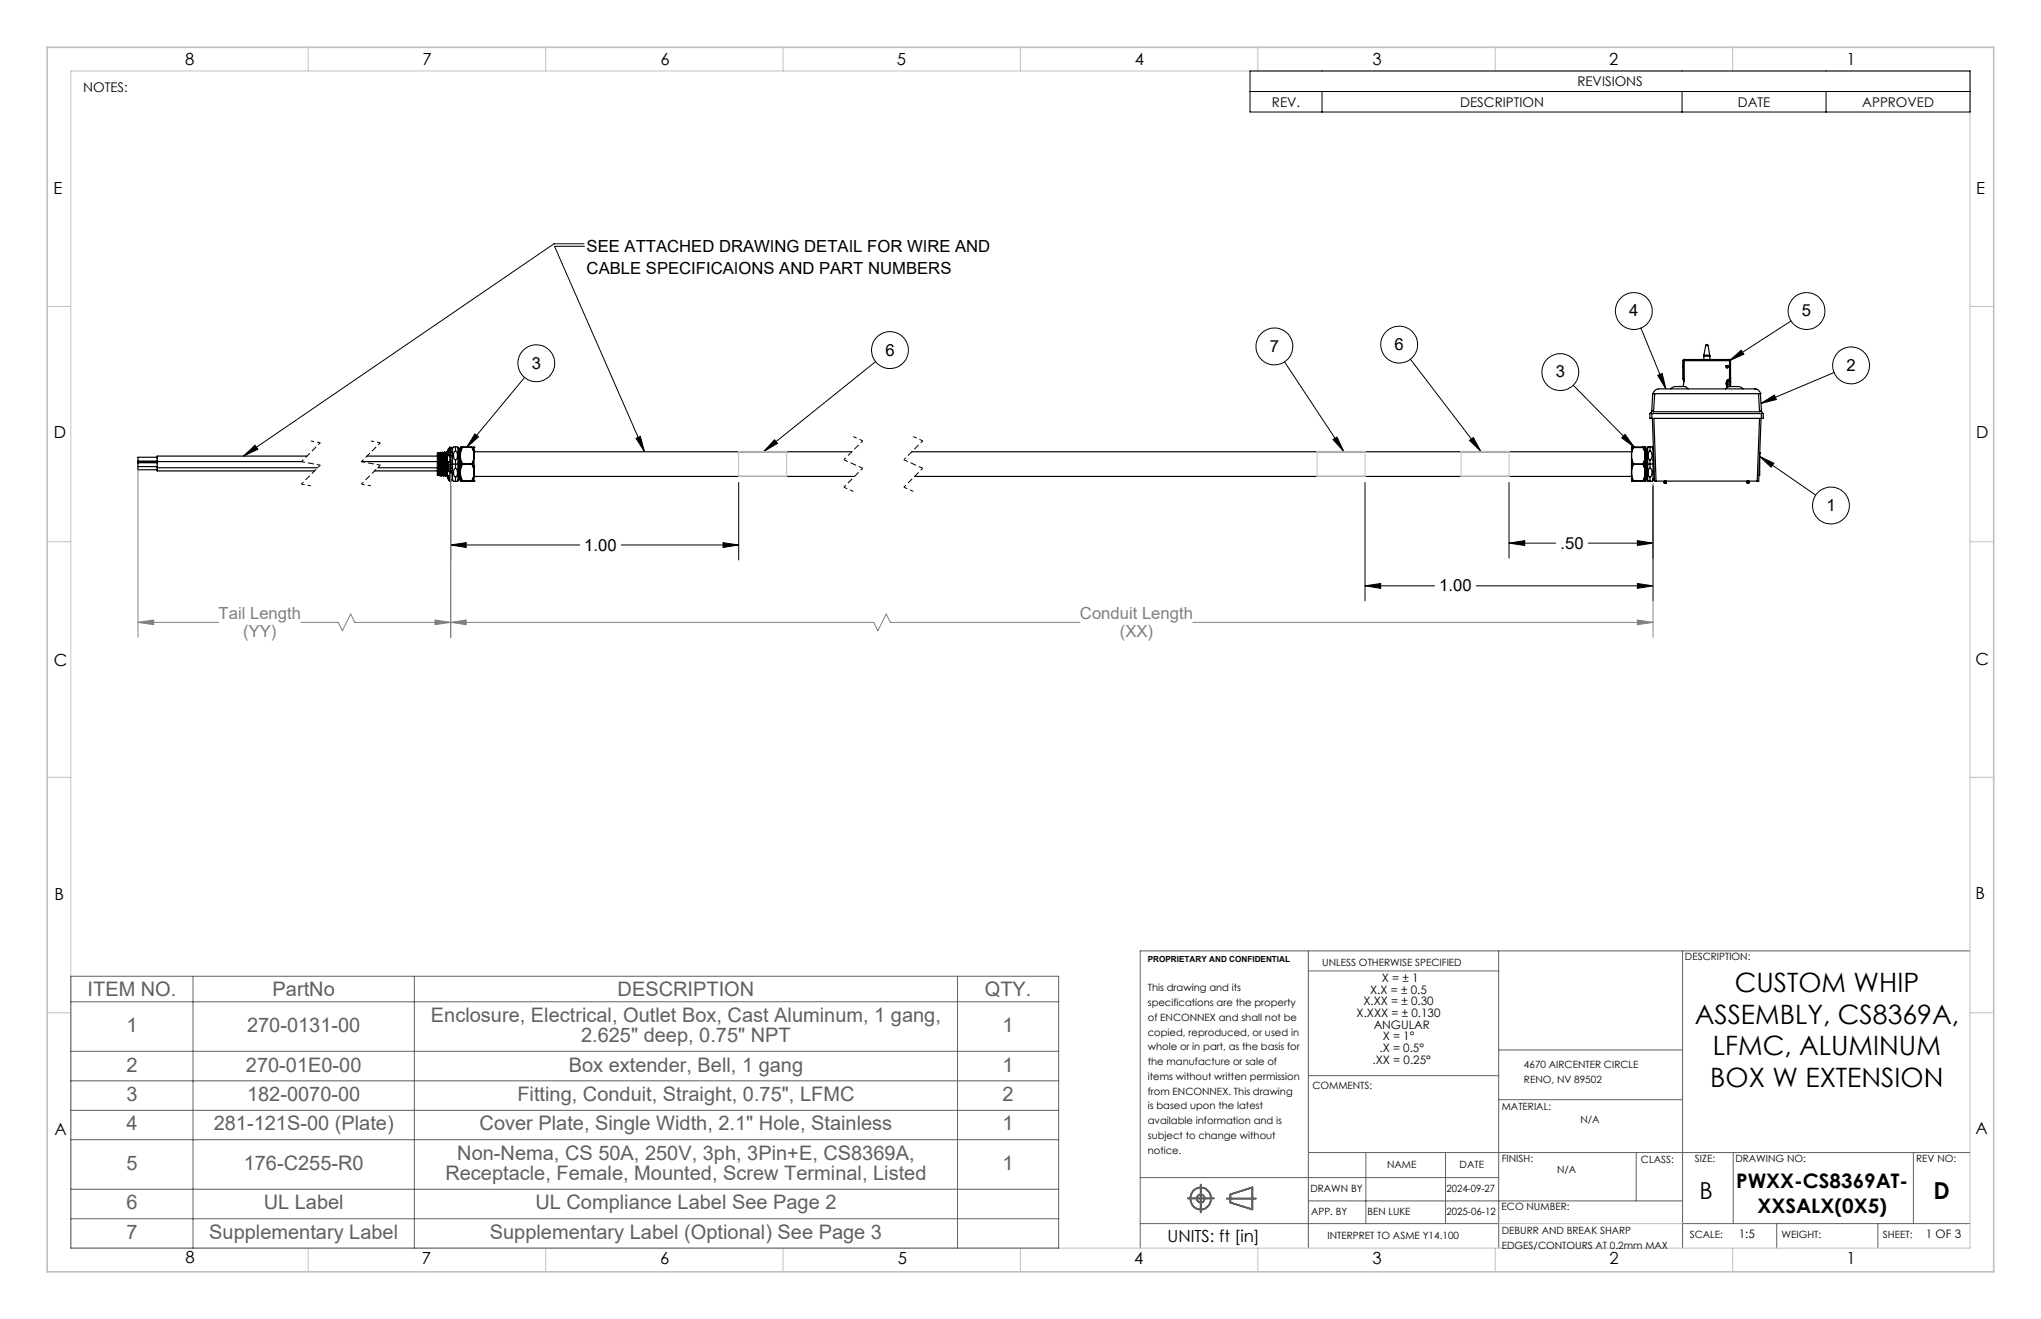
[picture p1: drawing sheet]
<svg xmlns="http://www.w3.org/2000/svg" width="432mm" height="279mm" viewBox="0 0 432 279" stroke-linecap="round" stroke-linejoin="round" font-family="sans-serif">
<g fill="none" stroke="#606060" stroke-width=".35">
<path d="M251.4 253.5h5.5M252.6 251.8a2.24 2.24 0 0 1 3.1 .1 2.24 2.24 0 0 1 .1 3.1 2.24 2.24 0 0 1-3 .3 2.43 2.43 0 0 1-.2-3.5zM254.1 250.6v5.9M259.6 253.5h6.2M260.4 252.6l4.7-1.4v4.6l-4.7-1.4z"/>
<circle cx="254.1" cy="253.5" r=".84"/>
</g>
<g fill="none" stroke="#606060" stroke-width=".21">
<path d="M15 206.5h209.1v57.5h-209.1zM15 211.9h209.1M40.9 206.5v57.5M87.7 206.5v57.5M202.7 206.5v57.5M276.9 201.1v62.9M276.9 205.4h40.3M317.2 201.1v62.9M356.1 201.1v62.9M417 201.1h-175.7v62.9M15 222.4h209.1M15 228.6h209.1"/>
<path d="M15 234.9h209.1M276.9 227.5h40.3M317.2 222.1h38.9M317.2 232.6h38.9M15 241.1h209.1M15 251.6h209.1M15 257.8h209.1M241.3 258.8h75.9M241.3 249.1h75.9M276.9 243.8h140.1M276.9 254h79.2M289.1 243.8v15"/>
<path d="M306 243.8v15M346.3 243.8v10.2M356.1 258.8h60.9M366.9 243.8v15M376.1 258.8v5.2M397.5 258.8v5.2M405 243.8v15"/>
</g>
<g fill="none" stroke="#c0c0c0" stroke-width=".21">
<path d="M15 15h402v249h-402zM65.2 10v5M115.5 10v5M165.7 10v5M216 10v5M266.2 10v5M316.5 10v5M366.7 10v5M10 64.8h5M417 64.8h5M156.4 95.5h10.1v5.3h-10.1zM278.8 95.5h10.1v5.3h-10.1z"/>
<path d="M309.2 95.5h10.2v5.3h-10.2zM10 114.6h5M417 114.6h5M10 164.4h5M417 164.4h5M10 214.2h5M417 214.2h5M317.2 258.8h38.9M65.2 264v5M115.5 264v5M165.7 264v5M216 264v5"/>
<path d="M266.2 264v5M316.5 264v5M366.7 264v5"/>
</g>
<path d="M10 10h412v259h-412z" fill="none" stroke="#c0c0c0" stroke-width=".35"/>
<g fill="none" stroke="#000" stroke-width=".25">
<path d="M356.2 77.6v.1M356.2 77.6h.1M356.2 77.3v.3M356.3 76.1v.1M356.3 76.2l-.1 4.2M356.3 76.2v3.9h.2M356.5 76.3h9.6M356.5 76l-.2 .2M356.5 76h.1M356.5 76.3v3.8M356.6 76h.1M356.6 76h9.3"/>
<path d="M356.6 76l-.1 .3M360.6 75.1v.2M360.6 75.3h1.3M360.6 75.1h1.3M360.6 75.3v.7M361 73.1a.25 .25 0 0 1 .3-.2 .25 .25 0 0 1 .2 .2M361 73.1h.5M361 73.1l-.4 2M361.5 73.1l.4 2M361.9 75.1v.2M361.9 75.3v.7M365.3 77.6l.2 .2h.2l.1-.2"/>
<path d="M365.3 77.6v-.3h.5v.3M365.3 77.6h.5M365.9 76l.2 .3M365.9 76h.1M366 76l.3 .2v5.6M366 76h.1M366 76v.2M366.1 79.9l-.2 .5M366.1 79.9h.2v.9M366.1 76.3v3.6M29.2 97.9v.8M29.2 98.7v.7h4.1"/>
<path d="M29.2 97.9h4.1M29.2 98.7h4.1M33.3 98.9v.7h33.3M33.3 96.7h-4.1v.8h4.1M33.3 98.9h34M63.8 97.6h-34.6v.3M65 96.5h-31.7v2.4M76.5 97.6h16.1M77.7 96.5h14.9M79.3 99.6h13.3M80 98.9h12.6M92.6 95.8h.3v4.7h-.3z"/>
<path d="M92.9 96l.1 4.4M92.9 96l.2 2.3M92.9 96v4.5M93 95.7l.1 .2M93 95.7l.1 .8M93 95.7l-.1 .2M93.1 98.3v2.3M93.1 96.5v1.7M93.1 98.2v.1M93.1 98.2h.1M93.1 95.9h.1M93.1 98.2l.1 2.4"/>
<path d="M93.1 95.9l.2 4.6M93.2 95.9l.2 4.6M93.3 95.7l-.1 .2M93.3 95.7l.1 2.5M93.3 95.7h.1M93.4 95.7l.1 .2M93.4 95.7l.1 2.5M93.4 98.2l.1 2.4M93.4 98.2h.1M93.5 98.2l.1 2.4M93.5 95.9h.1M93.5 95.9l.2 4.6"/>
<path d="M93.6 95.9l.1-.2 .1 2.5M93.6 95.9h-.4l.1 3.7 .1 .8 .4 .1M93.7 95.7h.1M93.7 95.7l.1 .2M93.7 95.7l.1 2.5M93.8 98.2l.1 2.4M93.8 98.2h.1M93.8 95.9l.2 4.6M93.9 96.1v4.1M93.9 95.9h-.3l.1 3.5 .1 1.1h.3M94.1 95.7l-.3 .2M94.1 95.7v2.5"/>
<path d="M94.1 95.7h.1M94.1 95.7l.1 .1 .2-.1M94.1 95.7l.1 2.5M94.1 98.2l.1 2.5M94.1 98.2h.1M94.2 98.2l.1 2.4M94.2 95.9l.2 4.6M94.3 95.9h-.3l.1 4.2v.3l.4 .1M94.4 95.7l.1 2.5M94.4 95.7h.1M94.4 95.7l.1 .1M94.5 98.2l.1 2.5"/>
<path d="M94.5 98.2h.1M94.5 95.8h.2M94.5 98.2l.2 2.5M94.5 95.8l.3 4.7M94.7 95.8h.1M94.9 95.2v1.1M94.9 96.3l.3 .1M94.9 97.7v1.9M94.9 99.6l.1 .1M94.9 97.7h.4M94.9 99.6h.4M94.9 95.2h.4"/>
<path d="M94.9 96.3l.1 .1M95 95l-.1 .2M95 97.6l-.1 .1M95 97.6h.3M95 99.7l.1 .1M95 99.7h.4M95 95l.3 .1M95.1 99.8l.1 .1M95.1 97.6h.2M95.1 94.9l-.1 .1M95.1 97.6h-.1M95.1 94.9l.2 .1"/>
<path d="M95.1 96.3l.4 .1M95.2 94.6l-.4 .5-.1 .4v5M95.2 94.6v.2M95.2 94.8l-.1 .1M95.2 96.4v1.1M95.2 97.5l-.1 .1M95.2 99.9v.9M95.2 96.4h.3M95.2 99.9h.3M95.2 94.8h.6v4.2M95.2 94.6h.3M95.2 97.5h.2"/>
<path d="M95.2 95.7l.2 .1M95.3 98.2v1.4M95.3 99.6h.1M95.3 97.7v1.9M95.3 95.2v1.1v-.3M95.3 95.2h.1M95.3 97.6v.1M95.3 99.6l.1 .1M95.3 95.1v.1M95.3 95.5l.1 .2M95.3 95.6h.1M95.3 95.5h.1"/>
<path d="M95.3 95v.1M95.3 95.5v.1M95.3 97.6h.1M95.4 97.5l-.1 .1M95.4 94.8l-.1 .2M95.4 97.5v.9M95.4 99.7v.1M95.4 94.8l-.1 .3M95.4 94.8v1.5v-.7M95.4 97.3v2.4zM95.4 94.8h.1M95.4 99h.4"/>
<path d="M95.4 99.8l.1 .1M95.4 99.8h-.3M95.5 96.4l-.1 1.1M95.5 99.9l-.1 .9h-.2M95.5 94.6l-.1 .2M95.8 99v2.5h-.4v-.8M95.8 98.2h.6M96.4 94.5h-.4l-.2 .5M96.4 94.5l.5 .1M96.4 99a1.23 1.23 0 0 0-.1 1.9h.1M96.4 98.2v.8M96.4 99a1.23 1.23 0 0 1 .1 1.9h-.1"/>
<path d="M96.4 98.2h.5M96.4 94.5v.9M96.4 95.4a1.16 1.16 0 0 0-.1 1.8l.1 .1M96.4 97.3v.9M96.4 95.4a1.16 1.16 0 0 1 .1 1.8l-.1 .1M96.9 98.2v3.5M96.9 94.6v3.6M96.9 94.6l.2 .2M97.1 94.8l.1 .1M97.1 94.8v3.4M97.1 98.2v3.3M97.1 98.2h.1"/>
<path d="M97.2 98.2v3.2M97.2 94.9v3.3M97.2 94.9h.1M97.2 98.2h.2M97.3 94.9l.1 .2M97.3 94.9l.1 3.3M97.4 95.1h.1M97.4 98.2v3.2M97.4 95.1v3.9M97.4 94.6h.1M97.4 95.1v6.6M97.4 94.6h.2"/>
<path d="M97.4 94.6v.5M97.6 95.3l-.2 1.1 .2 1.1M97.6 97.5v1.4M97.6 98.9l-.2 1 .2 1.1M97.6 94.9l-.2 .2M97.6 94.9v.4M97.6 94.6v.3M97.6 94.6h2.6M97.6 97.5l.3 .6M97.9 98.1v.1M97.9 98.2h2M97.9 98.1h2"/>
<path d="M97.9 98.2l-.3 .7M97.9 94.6l-.3 .7M99.8 94.6h.1M99.9 98.1v.1M99.9 94.6l.3 .7M99.9 98.2l.3 .7M100.2 98.9l.1 .7-.1 1.4M100.2 97.5v1.4M100.2 95.3l.1 .7-.1 1.5M100.2 94.9v.4M100.2 94.9l.1 .2M100.2 94.6v.3"/>
<path d="M100.2 94.6h.1M100.2 97.5l-.3 .6M100.3 95.4v.1M100.3 95.4h.1M100.3 98.8h.1M100.3 98.8v.7M100.3 94.6h.1M100.3 98.4v.4M100.3 95.1v6.6M100.3 94.6v.5M100.3 95.6h80M193 95.6h152.3"/>
<path d="M345.3 94.6h.1M345.3 97.6h.1M345.3 94.6h.2M345.3 94.6v6.6M345.3 97.6l.1 2.9M345.3 95.4h.1M345.4 97.1l-.1 .5M345.5 94.6v.7M345.5 95.3l-.2 .7 .2 1.5M345.5 97.5v1.4M345.5 98.9l-.2 .7 .2 1.4M345.5 97.5l.3 .6"/>
<path d="M345.5 94.6h2.6M345.8 98.1v.1M345.8 94.6v.1M345.8 98.2l-.3 .7M345.8 98.2h1.9M345.8 94.7l-.3 .6M345.8 94.7h1.9M345.8 98.1h1.9M347.7 98.1v.1M347.7 94.6v.1M347.7 98.2l.4 .7M347.7 94.7l.4 .6"/>
<path d="M348.1 98.9l.1 1.1-.1 1M348.1 97.5v1.4M348.1 95.3l.1 1.1-.1 1.1M348.1 94.6v.7M348.1 94.6h.1M348.1 97.5l-.4 .6M348.1 94.9l.1 .2M348.2 98.2h.1M348.2 98.2l.1 3.2M348.2 96.9v1.3M348.2 94.6h.1M348.2 95.1h.1"/>
<path d="M348.2 94.6v6.6M348.2 95.1l.2 6.2M348.3 95.1l.1 6.2M348.4 94.9l-.1 .2M348.4 94.9v3.3M348.4 94.9h.1M348.4 98.2l.1 1.1M348.4 98.2h.2M348.5 99.3v2.1M348.6 94.8l-.2 .1M348.6 98.2v3.3M348.6 94.8v3.4"/>
<path d="M348.8 98.2v3.5M348.8 98.2h.4M348.8 94.6v3.6M348.8 94.6l-.2 .2M349.2 94.5h.5l.2 .5M349.2 94.5l-.4 .1M349.2 99h.1a1.23 1.23 0 0 1 0 1.9h-.1M349.2 98.2v.8M349.2 98.2h.7M349.2 99a1.23 1.23 0 0 0 0 1.9M349.2 97.3v.9M349.2 95.4h.1a1.16 1.16 0 0 1 0 1.8l-.1 .1"/>
<path d="M349.2 94.5v.9M349.2 95.4a1.16 1.16 0 0 0 0 1.8v.1M349.4 87.3l.2 .2M349.4 87.3l-.2 .2v1h.4M349.6 88.5h23.2M349.6 87.5v1M349.6 87.5h23.2M349.7 88.5l.5 13.3h.3M349.8 83.3l-.2 3.8M349.9 97.3v4.2h.3M349.9 97.3h.1M350 94.8l-.1 2.5"/>
<path d="M350 87.1l-.3-.2-.3 .4M350 87.1h22.4M350.1 88.5l.4 13.3M350.2 83.3l-.2 3.8M353.7 82.3l.5-.5h.5h2l.6 .5M356.4 80.6l-.1-.2 .1 .3M356.5 80.1l-.2 1.7M365.2 82.3l.4-.4 .4-.1h2.3l.6 .5M365.4 81.2h.1M365.4 81.2l.3 .7M365.4 81.6h.2M365.5 80.6h.2"/>
<path d="M365.5 80.6h-.1M365.6 81.6l.1 .3M365.7 80.6l-.1 1M365.7 80.4h.2M365.7 80.4l-.2 .2-.1 .6M365.7 80.4l-.2 .2M365.9 80.4l-.2 .2M366 80.7l-.2 .8-.2 .1M366 80.7l.3 .1M366 80.2v.5M366.3 80.8l-.2 1M366.3 80.8l-.3 1"/>
<path d="M371.5 82.3h-20.5a1.45 1.45 0 0 0-1.2 1M371.5 82.3a1.44 1.44 0 0 1 1.2 1h-22.9M371.5 82.3h.2M372.2 83.3l.2 3.8M372.4 87.1l.3-.2 .4 .4M372.4 88.5l-.5 13.3M372.5 95.8h.1M372.5 95.8v4.7h-.2M372.6 83.3l.3 3.8M372.7 88.5l-.4 13.3h-.4M372.8 87.5v1M373.1 87.3l-.3 .2"/>
<path d="M373.1 87.3l.1 .2v1h-.4M92.9 100.4v.1M92.9 100.2h.1M92.9 100.5h.1M93 100.5l.1 .1M93.1 100.6h.1M93.3 100.5l-.1 .1M93.3 100.5h.1M93.4 100.5l.1 .1M93.5 100.6h.1M93.7 100.5l-.1 .1M93.7 100.5h.1"/>
<path d="M93.8 100.5l.1 .1M93.9 100.6h.1M93.9 100.6l.2-.1 .1 .2M94.2 100.7h.1M94.4 100.5l.2 .2M94.4 100.5l-.1 .2M94.6 100.7h.1M94.7 100.6v.1M94.7 100.7l.3 .9M94.7 100.5l.2 .7M94.7 100.5v.2M94.9 100.7h.1"/>
<path d="M94.9 100.7v.5M94.9 101.2v.2M94.9 101.4l.1 .1M95 100.7l.2 .1M95 101.5l.1 .1M95.1 101.6l.1 .1M95.2 100.9h.1v.3M95.3 101.2l.1 .3M95.3 101.2v.2M95.3 101.4h-.4M95.3 101.4h.1M95.3 101.2v.1"/>
<path d="M95.3 101.4l.1 .1M95.4 101.5v.1M95.4 101.5h-.4M95.4 101.6l.1 .1M95.4 101.6h-.3M95.5 101.7h-.3M95.8 101.3l.2 .5h.4M96.4 100.9v.9M96.9 101.7l-.5 .1M97.1 101.5l-.2 .2M97.2 101.4l-.1 .1M97.2 101.4h.1"/>
<path d="M97.2 101.4h.2M97.4 101.7h.1M97.4 101.7h.2M97.5 101.7h.1M97.5 101.3l-.1 .1M97.6 101v.7M97.6 101.7h2.6M97.6 101l.3 .7M97.9 101.7h.1M97.9 101.7h2M99.9 101.7h.1M100.2 101.7h.1"/>
<path d="M100.2 101v.7M100.2 101l-.3 .7M100.3 100.9h.1M100.3 100.8v.1M100.3 101.7h.1M100.3 100v.9M100.3 100.8h80.6M193.6 100.8h151.7M345.3 101.7h.1M345.3 101.2l.2 .2M345.3 101.7h.2M345.3 101.2v.5"/>
<path d="M345.5 101v.4M345.5 101.4v.3M345.5 101.7h2.6M345.5 101l.3 .7M345.8 101.7h.1M347.7 101.7h.1M348.1 101v.4M348.1 101.4v.3M348.1 101.7h.1M348.1 101l-.4 .7M348.1 101.4l-.4 .3M348.1 101l.1 .1"/>
<path d="M348.2 101.3v.1M348.2 101.7h.1M348.2 101.2l-.1 .2M348.2 101.2v.5M348.2 101.1v.3M348.2 101.4h.2M348.4 101.3l-.1 .1M348.4 101.3h.1M348.4 101.4h.1M348.5 101.4l.1 .1M348.6 101.5l.2 .2M348.8 101.7l.4 .1"/>
<path d="M349.2 100.9v.9M349.9 101.3l-.2 .5h-.5M350.2 101.7h.1M350.5 101.8h21.4M352.2 102.1l.2 .2M352.2 102.1h.2M352.2 101.8v.3M352.4 102.1v.2M352.4 102.1h.1M352.4 102.3h.1M352.4 101.8v.3M352.5 102.1v.2"/>
<path d="M352.5 102.1h.2M352.5 101.8v.3M352.7 102.1l-.2 .2M352.7 101.8v.3M369.7 102.1l.2 .2M369.7 102.1h.2M369.7 101.8v.3M369.9 102.1v.2M369.9 102.1h.2M369.9 102.3h.2M369.9 101.8v.3M370.1 102.1v.2"/>
<path d="M370.1 102.1h.1M370.1 101.8v.3M370.2 102.1l-.1 .2M370.2 101.8v.3"/>
</g>
<g fill="none" stroke="#000" stroke-width=".21">
<path d="M264.6 15h152.4v8.7h-152.4zM264.6 19.4h152.4M279.8 19.4v4.3M356 19.4v4.3M386.5 19.4v4.3M123.6 51.6h-6.3l-65.8 44.9M123.7 52.1h-6.3l19 43.5M111 79.9l-12.2 14.7M185.3 76.5l-23.6 19M271.9 76.5l12.5 19M298.5 76l14.9 19.5M347.3 69.4l5.3 12.9"/>
<path d="M350.9 79.4l.9-.4 .8 3.3zM366.1 76.3l2.4-2.2 .6 .8zM379.1 67.9l-13 8.4M388.2 78.8l-15.5 6.5M51.5 96.5l2.5-2.3 .6 .8zM100.5 91.8l.8 .6-2.5 2.2zM134.6 92.7l.9-.4 .9 3.3zM163.9 93l.7 .8-2.9 1.7zM282.2 93l.8-.5 1.4 3zM311 93.2l.9-.6 1.5 2.9zM333 81.5l12.9 13.1M344 91.9l1.9 2.7-2.6-2z"/>
<path d="M372.5 96.5l3 1.5-.6 .8zM372.5 96.5l11.8 8.2M372.7 85.3l2.9-1.7 .4 .9zM95.4 115.3l3.3-.5v1zM95.4 102.8v15.7M95.4 115.3h27.3M131.5 115.3h24.9M153 114.8l3.4 .5-3.4 .5zM156.4 102v16.5M288.9 102v25.1M319.4 114.9l3.3-.5v1zM319.4 102v16.1"/>
<path d="M319.4 114.9h9.9M336.2 114.9h13.7M346.6 114.4l3.3 .5-3.3 .5zM349.9 102.8v24.3M288.9 123.9l3.3-.5v1zM288.9 123.9h14.7M312.5 123.9h37.4M346.6 123.4l3.3 .5-3.3 .5z"/>
<circle cx="113.5" cy="76.8" r="3.9"/>
<circle cx="188.4" cy="74.1" r="3.9"/>
<circle cx="269.7" cy="73.3" r="3.9"/>
<circle cx="296.2" cy="72.9" r="3.9"/>
<circle cx="330.3" cy="78.7" r="3.9"/>
<circle cx="345.8" cy="65.8" r="3.9"/>
<circle cx="382.4" cy="65.8" r="3.9"/>
<circle cx="391.8" cy="77.3" r="3.9"/>
<circle cx="387.6" cy="106.9" r="3.9"/>
</g>
<path d="M29.2 98.8v36M95.4 100.3v34.5M349.9 102.2v32.6M29.2 131.6l3.3-.4v.9zM29.2 131.6h17M63.7 131.6h7.9l.9 1.8 1.7-3.5 .9 1.7h109.8l.9 1.8 1.8-3.5 .9 1.7h40.1M92.1 131.2l3.3 .4-3.3 .5zM95.4 131.6l3.3-.4v.9zM252.5 131.6h97.4M346.6 131.2l3.3 .4-3.3 .5z" fill="none" stroke="#808080" stroke-width=".21"/>
<path d="M63.8 97.7l4 .7M76.5 97.7l4 .7M180.6 92.3l2 .9M193.3 92.3l2 .9M178.6 103l2 .9M191.3 103l2 .9" fill="none" stroke="#000" stroke-width=".21" stroke-dasharray="1.3 .6" stroke-dashoffset=".5" stroke-linecap="butt"/>
<path d="M67.8 93.7l-4 4M67.8 98.4l-4 4M80.5 93.7l-4 4M80.5 98.4l-4 4M182.6 93.2l-4 4M182.6 99l-4 4M195.3 93.2l-4 4M195.3 99l-4 4" fill="none" stroke="#000" stroke-width=".21" stroke-dasharray="1.3 .6" stroke-dashoffset=".7" stroke-linecap="butt"/>
<path d="M178.6 97.2l4 1.8M191.3 97.2l4 1.8" fill="none" stroke="#000" stroke-width=".21" stroke-dasharray="1.3 .6" stroke-dashoffset=".3" stroke-linecap="butt"/>
<path d="M65.8 93.3l2 .4M78.5 93.3l2 .4M63.8 102.4l2 .4M76.5 102.4l2 .4" fill="none" stroke="#000" stroke-width=".21" stroke-dasharray="1.3 .6" stroke-dashoffset=".6" stroke-linecap="butt"/>
<path d="M95.4 115.3l3.3-.5v1zM153 114.8l3.4 .5-3.4 .5zM346.6 114.4l3.3 .5-3.3 .5zM319.4 114.9l3.3-.5v1zM346.6 123.4l3.3 .5-3.3 .5zM288.9 123.9l3.3-.5v1zM372.5 96.5l3 1.5-.6 .8zM372.7 85.3l2.9-1.7 .4 .9zM366.1 76.3l2.4-2.2 .6 .8zM344 91.9l1.9 2.7-2.6-2zM311 93.2l.9-.6 1.5 2.9zM282.2 93l.8-.5 1.4 3zM163.9 93l.7 .8-2.9 1.7zM100.5 91.8l.8 .6-2.5 2.2zM350.9 79.4l.9-.4 .8 3.3zM51.5 96.5l2.5-2.3 .6 .8zM134.6 92.7l.9-.4 .9 3.3z" fill="#000"/>
<path d="M29.2 131.6l3.3-.4v.9zM92.1 131.2l3.3 .4-3.3 .5zM95.4 131.6l3.3-.4v.9zM346.6 131.2l3.3 .4-3.3 .5z" fill="#808080"/>
<g font-size="5.6">
<text x="367.2" y="209.9">CUSTOM WHIP</text>
<text x="358.7" y="216.6">ASSEMBLY, CS8369A,</text>
<text x="362.6" y="223.2">LFMC, ALUMINUM</text>
<text x="362" y="229.9">BOX W EXTENSION</text>
</g>
<g font-size="4.9">
<text x="359.8" y="253.6">B</text>
<text x="409.3" y="253.6">D</text>
</g>
<g font-size="4.2" fill="#606060">
<text x="18.5" y="210.8">ITEM NO.</text>
<text x="57.7" y="210.8">PartNo</text>
<text x="130.7" y="210.8">DESCRIPTION</text>
<text x="208.4" y="210.8">QTY.</text>
<text x="26.8" y="218.3">1</text>
<text x="52.3" y="218.3">270-0131-00</text>
<text x="91.2" y="216.2">Enclosure, Electrical, Outlet Box, Cast Aluminum, 1 gang,</text>
<text x="123" y="220.4">2.625&quot; deep, 0.75&quot; NPT</text>
<text x="212.2" y="218.3">1</text>
<text x="26.8" y="226.7">2</text>
<text x="52.1" y="226.7">270-01E0-00</text>
<text x="120.4" y="226.7">Box extender, Bell, 1 gang</text>
<text x="212.2" y="226.7">1</text>
<text x="26.8" y="232.9">3</text>
<text x="52.3" y="232.9">182-0070-00</text>
<text x="109.5" y="232.9">Fitting, Conduit, Straight, 0.75&quot;, LFMC</text>
<text x="212.2" y="232.9">2</text>
<text x="26.8" y="239.1">4</text>
<text x="45.2" y="239.1">281-121S-00 (Plate)</text>
<text x="101.5" y="239.1">Cover Plate, Single Width, 2.1&quot; Hole, Stainless</text>
<text x="212.2" y="239.1">1</text>
<text x="96.8" y="245.4">Non-Nema, CS 50A, 250V, 3ph, 3Pin+E, CS8369A,</text>
<text x="26.8" y="247.5">5</text>
<text x="51.6" y="247.5">176-C255-R0</text>
<text x="94.3" y="249.6">Receptacle, Female, Mounted, Screw Terminal, Listed</text>
<text x="212.2" y="247.5">1</text>
<text x="26.8" y="255.8">6</text>
<text x="55.8" y="255.8">UL Label</text>
<text x="113.3" y="255.8">UL Compliance Label See Page 2</text>
<text x="26.8" y="262.1">7</text>
<text x="44.3" y="262.1">Supplementary Label</text>
<text x="103.7" y="262.1">Supplementary Label (Optional) See Page 3</text>
</g>
<g font-size="4.2">
<text x="367.5" y="251.3">PWXX-CS8369AT-</text>
<text x="372" y="256.5">XXSALX(0X5)</text>
</g>
<g font-size="3.5">
<text x="39.2" y="13.8">8</text>
<text x="89.4" y="13.8">7</text>
<text x="139.8" y="13.8">6</text>
<text x="189.8" y="13.8">5</text>
<text x="240.2" y="13.8">4</text>
<text x="290.5" y="13.8">3</text>
<text x="340.6" y="13.8">2</text>
<text x="390.8" y="13.8">1</text>
<text x="11.3" y="41.1">E</text>
<text x="418.3" y="41">E</text>
<text x="124.2" y="53.4">SEE ATTACHED DRAWING DETAIL FOR WIRE AND</text>
<text x="124.2" y="57.9">CABLE SPECIFICAIONS AND PART NUMBERS</text>
<text x="344.9" y="66.9">4</text>
<text x="381.4" y="66.9">5</text>
<text x="112.6" y="78">3</text>
<text x="187.4" y="75.2">6</text>
<text x="268.8" y="74.4">7</text>
<text x="295.2" y="74">6</text>
<text x="329.3" y="79.8">3</text>
<text x="390.8" y="78.4">2</text>
<text x="11.4" y="92.7">D</text>
<text x="418.3" y="92.7">D</text>
<text x="386.6" y="108.1">1</text>
<text x="123.7" y="116.4">1.00</text>
<text x="330.3" y="116">.50</text>
<text x="304.6" y="125.1">1.00</text>
<text x="11.4" y="140.9">C</text>
<text x="418.1" y="140.8">C</text>
<text x="11.5" y="190.4">B</text>
<text x="418.1" y="190.2">B</text>
<text x="418.1" y="239.8">A</text>
<text x="11.5" y="240.1">A</text>
<text x="247.1" y="262.8">UNITS: ft [in]</text>
<text x="39.2" y="267.2">8</text>
<text x="89.3" y="267.4">7</text>
<text x="139.8" y="267.4">6</text>
<text x="190" y="267.4">5</text>
<text x="240" y="267.4">4</text>
<text x="290.5" y="267.4">3</text>
<text x="340.7" y="267.4">2</text>
<text x="390.8" y="267.5">1</text>
</g>
<g font-size="3.5" fill="#808080">
<text x="46.3" y="130.8">Tail Length</text>
<text x="228.6" y="130.8">Conduit Length</text>
<text x="51.5" y="134.8">(YY)</text>
<text x="237" y="134.8">(XX)</text>
</g>
<g font-size="2.8">
<text x="17.6" y="19.4">NOTES:</text>
<text x="269.2" y="22.6">REV.</text>
<text x="309.1" y="22.6">DESCRIPTION</text>
<text x="333.9" y="18.2">REVISIONS</text>
<text x="367.8" y="22.6">DATE</text>
<text x="394.2" y="22.6">APPROVED</text>
</g>
<g font-size="2.5">
<text x="292.5" y="207.7">X = ± 1</text>
<text x="287.1" y="215.1">X.XXX = ± 0.130</text>
<text x="288.6" y="212.6">X.XX = ± 0.30</text>
<text x="290" y="210.2">X.X = ± 0.5</text>
<text x="290.8" y="217.6">ANGULAR</text>
<text x="292.7" y="220.1">X = 1°</text>
<text x="290.5" y="225">.XX = 0.25°</text>
<text x="292" y="222.5">.X = 0.5°</text>
<text x="368" y="261.9">1:5</text>
<text x="407.6" y="261.9">1 OF 3</text>
</g>
<g font-size="2.1">
<text x="356.6" y="203.1">DESCRIPTION:</text>
<text x="242.9" y="209.7">This drawing and its</text>
<text x="279.9" y="204.3">UNLESS OTHERWISE SPECIFIED</text>
<text x="242.9" y="212.8">specifications are the property</text>
<text x="242.9" y="215.9">of ENCONNEX and shall not be</text>
<text x="242.9" y="219.1">copied, reproduced, or used in</text>
<text x="242.9" y="222.2">whole or in part, as the basis for</text>
<text x="242.9" y="225.3">the manufacture or sale of</text>
<text x="322.6" y="226">4670 AIRCENTER CIRCLE</text>
<text x="242.9" y="228.4">items without written permission</text>
<text x="242.9" y="231.5">from ENCONNEX. This drawing</text>
<text x="277.8" y="230.4">COMMENTS:</text>
<text x="322.6" y="229.1">RENO, NV 89502</text>
<text x="242.9" y="234.6">is based upon the latest</text>
<text x="242.9" y="237.8">available information and is</text>
<text x="317.9" y="234.8">MATERIAL:</text>
<text x="334.5" y="237.5">N/A</text>
<text x="242.9" y="240.9">subject to change without</text>
<text x="242.9" y="244">notice.</text>
<text x="317.9" y="245.8">FINISH:</text>
<text x="358.8" y="245.8">SIZE:</text>
<text x="367.3" y="245.8">DRAWING NO:</text>
<text x="405.6" y="245.8">REV NO:</text>
<text x="293.6" y="247.1">NAME</text>
<text x="308.9" y="247.1">DATE</text>
<text x="329.6" y="248.2">N/A</text>
<text x="347.3" y="246.1">CLASS:</text>
<text x="277.3" y="252.2">DRAWN BY</text>
<text x="277.5" y="257.1">APP. BY</text>
<text x="289.4" y="257.1">BEN LUKE</text>
<text x="306.2" y="252.2">2024-09-27</text>
<text x="306.2" y="257.1">2025-06-12</text>
<text x="317.8" y="256">ECO NUMBER:</text>
<text x="281" y="262.1">INTERPRET TO ASME Y14.100</text>
<text x="317.9" y="261.1">DEBURR AND BREAK SHARP</text>
<text x="357.6" y="261.9">SCALE:</text>
<text x="377.1" y="261.9">WEIGHT:</text>
<text x="398.5" y="261.9">SHEET:</text>
<text x="317.9" y="264.2">EDGES/CONTOURS AT 0.2mm MAX</text>
</g>
<text font-size="1.8" x="242.9" y="203.6">PROPRIETARY AND CONFIDENTIAL</text>
</svg>
